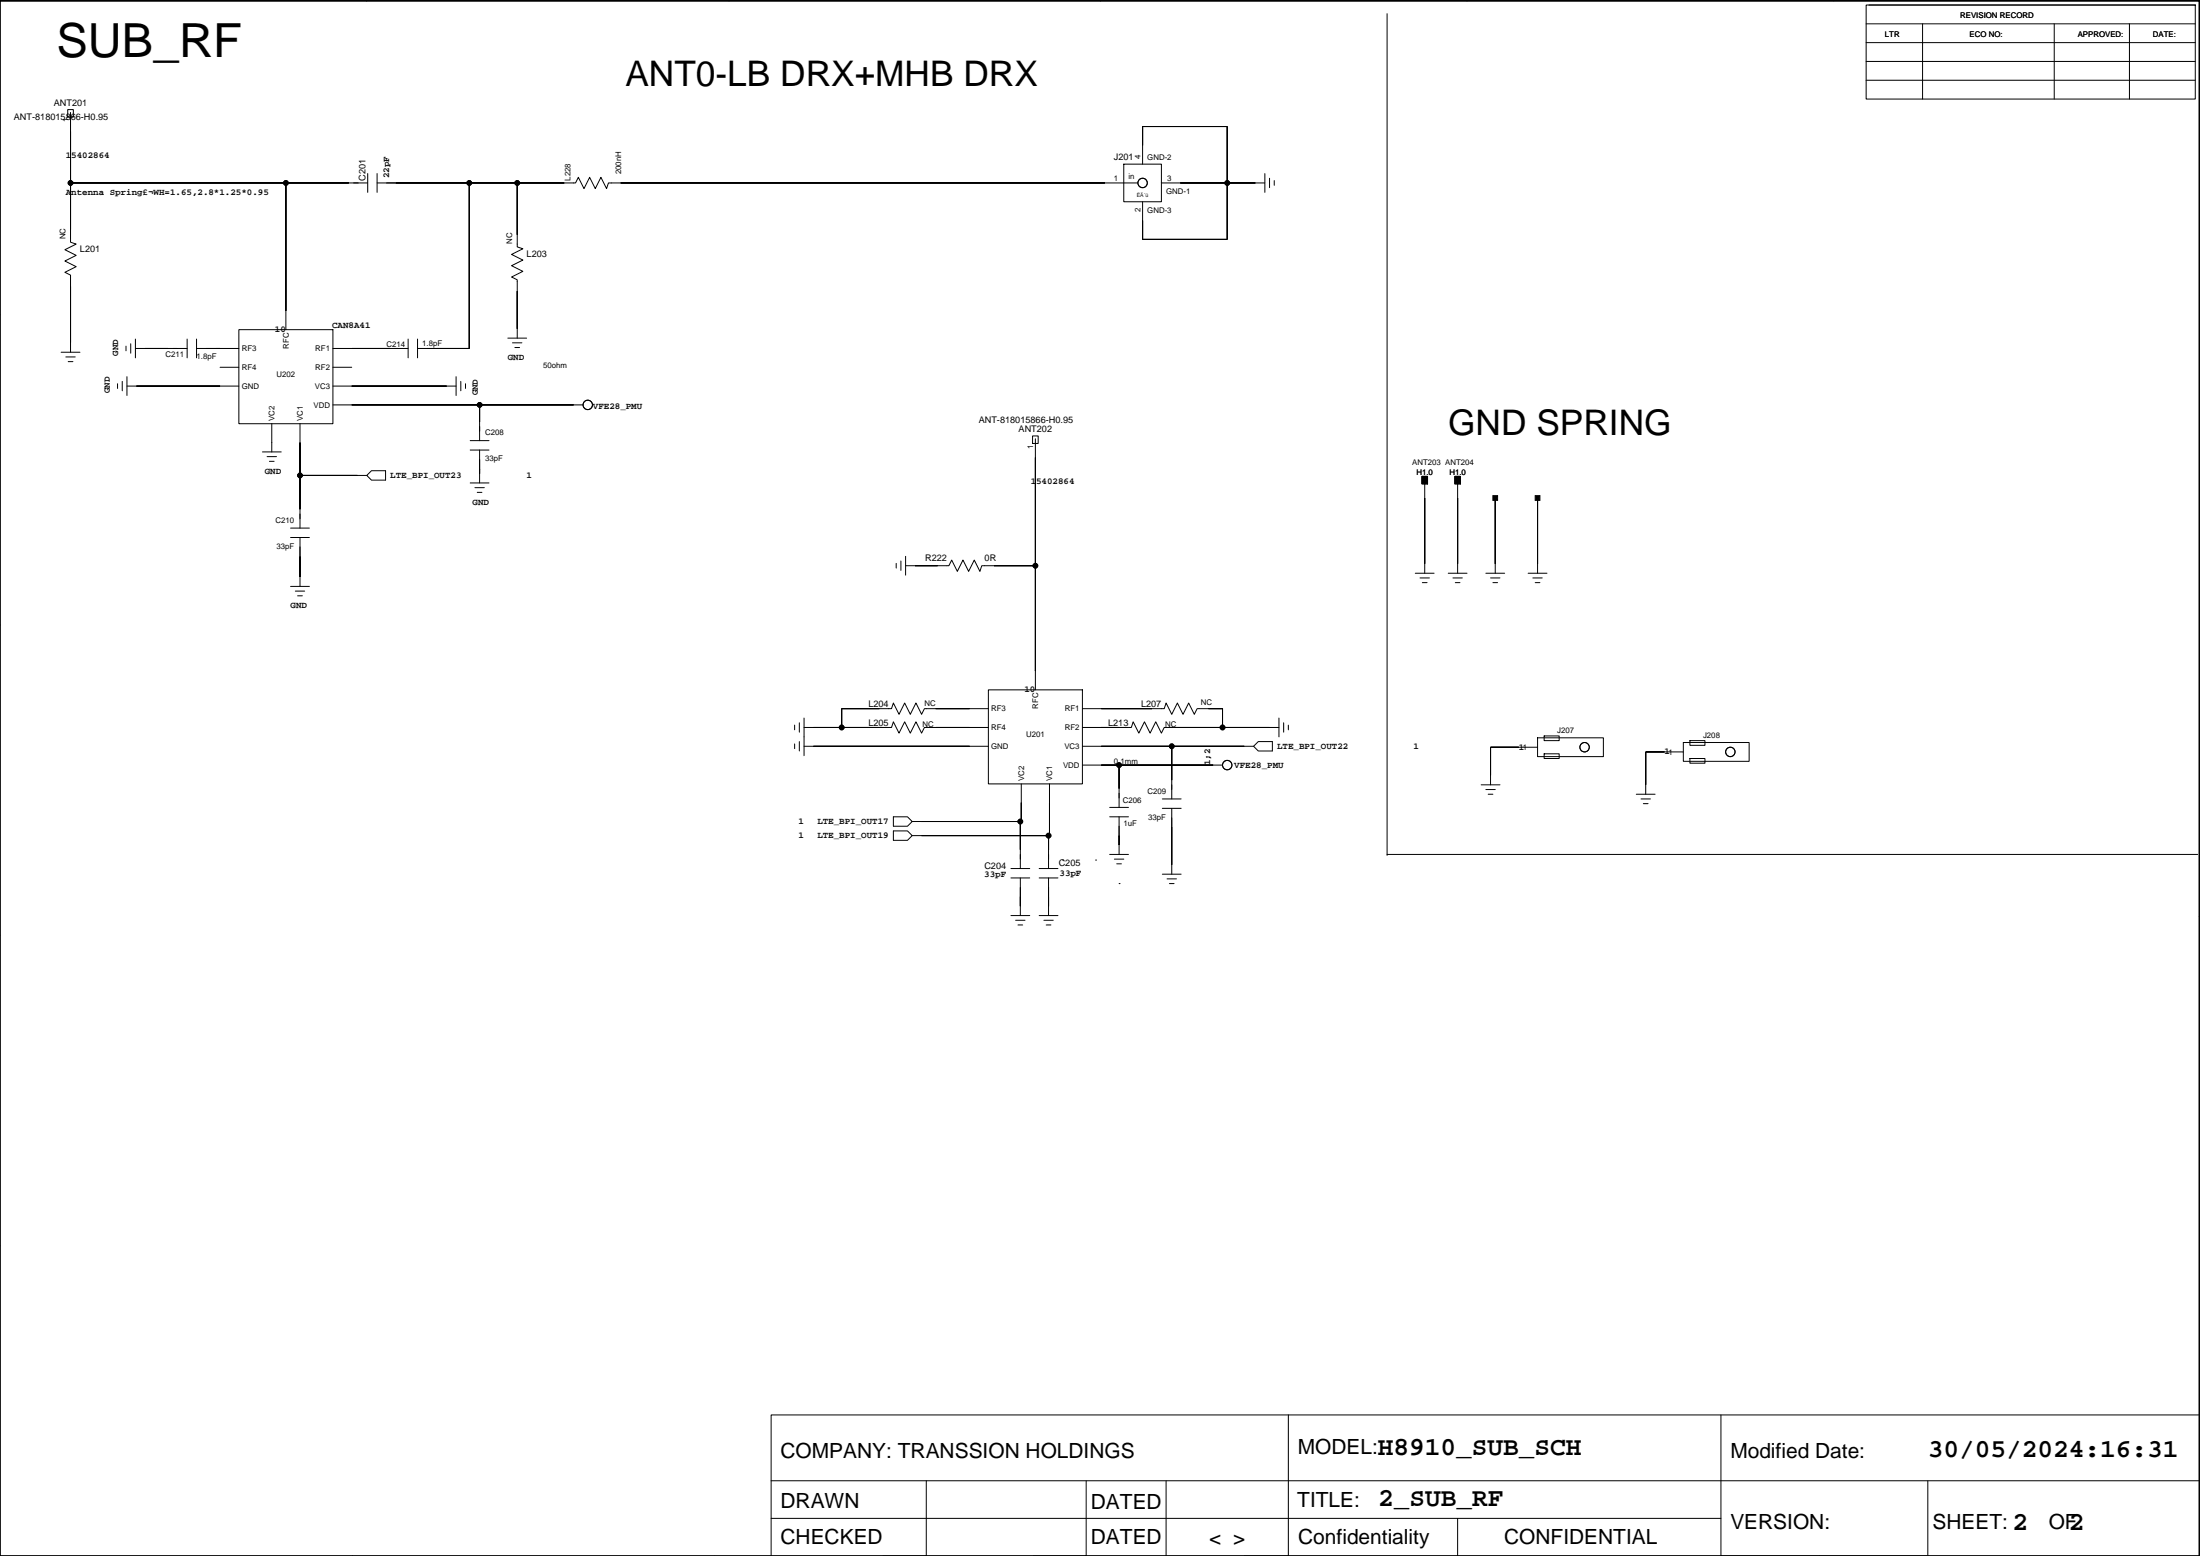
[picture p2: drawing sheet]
<svg xmlns="http://www.w3.org/2000/svg" width="594mm" height="420mm" viewBox="0 0 594 420" stroke-linecap="round" stroke-linejoin="round" font-family="sans-serif">
<g fill="none" stroke="#000" stroke-width=".27">
<path d="M99 0v.3M196.8 0v.3M297.1 0v.3M396.1 0v.3M495.2 0v.3M0 .1h594v420.1h-594zM0 .3h593.9v419.9h-593.9zM374.6 3.7v227.3M503.9 1.4h88.9v25.4h-88.9zM503.9 16.6h88.9M503.9 11.5h88.9M503.9 6.4h88.9"/>
<path d="M504.7 1.4h88.1M519.2 6.4v20.4M554.7 6.4v20.4M575 6.4v20.4M18.3 29.6h1.5v2h-1.5zM19 30.4v35l1.6 .5-3.1 1.5 3.1 1.6-3.1 1.5 3.1 1.5-3.1 1.5 1.5 .8v20.8M503.9 21.7h88.9M19 49.4h80.3M77.2 49.4v39.6M99.3 46.9v5M101.8 49.4h53.6l.8-1.5 1.5 3 1.5-3 1.5 3 1.6-3 1.5 3 .5-1.5h143M101.8 46.9v5"/>
<path d="M126.7 49.4v44.7h-13.9M139.7 49.4v17.3l1.5 .5-3.1 1.5 3.1 1.5-3.1 1.5 3.1 1.6-3.1 1.5 1.6 .8v15.7M303.5 44.3h10.1v10.2h-10.1zM308.5 44.3v-10.1h22.9v30.4h-22.9v-10.1M313.6 49.4h28M339 49.4h.1M341.6 46.9v5M342.8 48.1v2.6M344.1 48.8v1.2M593.9 79.9h.2M-.1 85h.1M16.5 95.1h5.1"/>
<path d="M17.8 96.4h2.5M18.4 97.7h1.3M19 92.6h.1M34 93.5v1.2M35.3 92.8v2.6M36.6 94.1h13.9M36.6 91.6v5M39.1 94.1h.1M50.5 91.6v5M53.1 94.1h11.4M53.1 91.6v5M59.4 99.2h5.1"/>
<path d="M64.5 89h25.4v25.4h-25.4zM89.9 94.1h20.3M89.9 99.2h5.1M110.2 91.6v5M112.8 91.6v5M137.1 91.3h5.1M138.4 92.6h2.5M139 93.8h1.3M139.7 88.8h.1M31.7 103.6v1.3M33 103v2.5M34.3 104.3h30.2"/>
<path d="M34.3 101.7v5.1M36.8 104.3h.1M73.4 119.5h.1M73.4 114.4v7.6M81 114.4v28.2M89.9 109.3h67.5M89.9 104.3h33.3M120.6 104.3h.1M123.2 101.7v5.1M124.4 103v2.5M125.7 103.6v1.3M127 119h5.1"/>
<path d="M129.5 109.3v9.7M154.9 109.3h.1M278.8 117.7h1.6v2h-1.6zM279.6 118.5v67.8M70.8 122h5.1M72.1 123.3h2.6M72.8 124.6h1.2M81 128.4h18M96.5 128.4h.1M99 128.4l1.3-1.3h3.8v2.5h-3.8zM127 121.5h5.1M127 130.4h5.1"/>
<path d="M128.2 131.7h2.6M128.9 132.9h1.2M129.5 127.9h.1M129.5 121.5v8.9M384 128.6h1.5v2.1h-1.5zM384.7 129.4v25.4M392.8 128.6h1.6v2.1h-1.6zM393.6 129.4v25.4M403.8 134.5v20.3M415.2 134.5v20.3M78.5 142.6h5M78.5 145.1h5"/>
<path d="M78.5 158.3h5M79.7 159.6h2.6M81 155.8h.1M81 145.1v13.2M242 152.1v1.3M243.3 151.5v2.5M244.5 152.8h11.7l.8-1.6 1.5 3.1 1.5-3.1 1.6 3.1 1.5-3.1 1.5 3.1 .5-1.5h14.5M244.5 150.2v5.1M247.1 152.8h.1M382.2 154.8h5.1M383.5 156.1h2.5M384.1 157.3h1.3"/>
<path d="M384.7 152.2h.1M391.1 154.8h5M392.3 156.1h2.6M393 157.3h1.2M393.6 152.2h.1M401.2 154.8h5.1M402.5 156.1h2.5M403.1 157.3h1.3M403.8 152.2h.1M412.7 154.8h5M413.9 156.1h2.6M414.6 157.3h1.2"/>
<path d="M415.2 152.2h.1M-.1 168.8h.1M80.4 160.9h1.2M593.9 163.7h.2M214.6 195.8v1.3M215.9 195.2v2.5M217.1 196.4h23.6l.5-1.5 1.6 3.1 1.5-3.1 1.5 3.1 1.5-3.1 1.6 3.1 .7-1.6h17.3M217.1 193.9v10.2M219.7 196.4h.1M266.9 191.4h-17.3l-.7 1.5-1.6-3.1-1.5 3.1-1.5-3.1-1.5 3.1-1.6-3.1-.5 1.6h-13.4v5M266.9 186.3h25.4v25.4h-25.4zM292.3 196.4h13.2l.5-1.5 1.5 3.1 1.5-3.1 1.6 3.1 1.5-3.1 1.5 3.1 .8-1.6h31"/>
<path d="M292.3 191.4h22.1l.5-1.6 1.5 3.1 1.5-3.1 1.6 3.1 1.5-3.1 1.5 3.1 .8-1.5h6.8v5M342.8 196.4h.1M345.4 193.9v5.1M346.6 195.2v2.5M347.9 195.8v1.3M415.2 199.2h17.8v5.1h-17.8zM417 198.7h4v1.3h-4zM456.3 200h4.1v1.3h-4.1zM214.6 200.9v1.2M215.9 200.2v2.6M217.1 201.5h49.8M219.7 201.5h.1"/>
<path d="M275.8 211.7v10.1h-29.5M283.4 211.7v13.9h-37.1M292.3 206.6h37.8M292.3 201.5h46.2M299.7 218h5M302.2 206.6v11.4M313.9 215.7h5.1M313.9 218.3h5.1M316.4 201.5v14.2M316.4 218.3v17.8M327.6 206.6h.1M336 201.5h.1"/>
<path d="M338.5 201.5l1.3-1.3h3.8v2.6h-3.8zM400 211.9h5M401.2 213.2h2.6M401.9 214.5h1.2M402.5 209.4h.1M415.2 201.8h-12.7v10.1M417 203.5h4v1.3h-4zM441.9 214.5h5M443.1 215.7h2.6M443.8 217h1.2M444.4 211.9h.1M454.6 200.5h17.7v5.1h-17.7z"/>
<path d="M454.6 203h-10.2v11.5M456.3 204.8h4.1v1.3h-4.1zM241.2 220.6h3.9l1.2 1.2-1.2 1.3h-3.9zM241.2 224.4h3.9l1.2 1.2-1.2 1.3h-3.9zM248.9 221.8h.1M248.9 225.6h.1M273 234.5h5.1M273 237.1h5.1M275.5 221.8v12.7M275.5 237.1v10.1M280.6 234.5h5.1M280.6 237.1h5.1"/>
<path d="M283.1 225.6v8.9M283.1 237.1v10.1M287 232.2h.1M295.8 232.2h.1M299.7 230.7h5M299.7 220.6h5M300.9 232h2.6M301.6 233.3h1.2M302.2 228.2h.1M302.2 238.6h.1M302.2 220.6v10.1M313.9 236.1h5.1"/>
<path d="M315.1 237.3h2.6M315.8 238.6h1.2M316.4 233.5h.1M374.6 230.7h218.9M-.1 252.6h.1M273 247.2h5.1M274.3 248.5h2.5M274.9 249.8h1.3M275.5 244.7h.1M280.6 247.2h5.1M281.9 248.5h2.5M282.5 249.8h1.3"/>
<path d="M283.1 244.7h.1M593.9 247.5h.2M-.1 336.4h.1M593.9 331.3h.2M208.2 399.8h385.7M250.1 399.8v20.4h-11.6M293.3 399.8v20.4h-14.2M314.9 399.8v20.4M347.9 382.1v38.1h-11.9M464.7 382.1v38.1h55.6M520.6 399.8v20.4M593.9 382.1h-385.7v38.1"/>
<path d="M208.2 410h256.5M393.6 410v10.2M95.2 420.2h.1M193 420.2h.1M293.3 420.2h.1M491.4 420.2h.1"/>
<circle cx="19" cy="49.4" r=".63"/>
<circle cx="77.2" cy="49.4" r=".63"/>
<circle cx="126.7" cy="49.4" r=".63"/>
<circle cx="139.7" cy="49.4" r=".63"/>
<circle cx="308.5" cy="49.4" r="1.27"/>
<circle cx="331.4" cy="49.4" r=".63"/>
<circle cx="129.5" cy="109.3" r=".63"/>
<circle cx="158.7" cy="109.3" r="1.27"/>
<circle cx="81" cy="128.4" r=".63"/>
<circle cx="279.6" cy="152.8" r=".63"/>
<circle cx="227.3" cy="196.4" r=".63"/>
<circle cx="330.1" cy="196.4" r=".63"/>
<circle cx="302.2" cy="206.6" r=".63"/>
<circle cx="316.4" cy="201.5" r=".63"/>
<circle cx="331.4" cy="206.6" r="1.27"/>
<circle cx="427.9" cy="201.8" r="1.27"/>
<circle cx="467.3" cy="203" r="1.27"/>
<circle cx="275.5" cy="221.8" r=".63"/>
<circle cx="283.1" cy="225.6" r=".63"/>
</g>
<g fill="#000" stroke="#000" stroke-width=".27">
<path d="M19 35.4v14z" fill-rule="evenodd"/>
<path d="M308.5 34.2v5z" fill-rule="evenodd"/>
<path d="M331.4 34.2v15.2z" fill-rule="evenodd"/>
<path d="M308.5 34.2h22.9z" fill-rule="evenodd"/>
<path d="M19 49.4v12.7z" fill-rule="evenodd"/>
<path d="M77.2 49.4v34.5z" fill-rule="evenodd"/>
<path d="M19 49.4h58.2z" fill-rule="evenodd"/>
<path d="M77.2 49.4h17z" fill-rule="evenodd"/>
<path d="M126.7 49.4v44.7z" fill-rule="evenodd"/>
<path d="M106.9 49.4h19.8z" fill-rule="evenodd"/>
<path d="M139.7 49.4v14z" fill-rule="evenodd"/>
<path d="M126.7 49.4h13z" fill-rule="evenodd"/>
<path d="M139.7 49.4h12.7z" fill-rule="evenodd"/>
<path d="M167.6 49.4h130.8z" fill-rule="evenodd"/>
<path d="M308.5 59.6v5z" fill-rule="evenodd"/>
<path d="M331.4 49.4v15.2z" fill-rule="evenodd"/>
<path d="M318.7 49.4h12.7z" fill-rule="evenodd"/>
<path d="M331.4 49.4h7.6z" fill-rule="evenodd"/>
<path d="M19 77.3v15.3z" fill-rule="evenodd"/>
<path d="M139.7 78.6v10.2z" fill-rule="evenodd"/>
<path d="M308.5 64.6h22.9z" fill-rule="evenodd"/>
<path d="M39.1 94.1h6.4z" fill-rule="evenodd"/>
<path d="M58.2 94.1h1.2z" fill-rule="evenodd"/>
<path d="M95 94.1h10.1z" fill-rule="evenodd"/>
<path d="M117.8 94.1h8.9z" fill-rule="evenodd"/>
<path d="M36.8 104.3h22.6z" fill-rule="evenodd"/>
<path d="M81 119.5v8.9z" fill-rule="evenodd"/>
<path d="M95 104.3h25.6z" fill-rule="evenodd"/>
<path d="M95 109.3h34.5z" fill-rule="evenodd"/>
<path d="M129.5 109.3v4.6z" fill-rule="evenodd"/>
<path d="M129.5 109.3h25.4z" fill-rule="evenodd"/>
<path d="M81 128.4v9.1z" fill-rule="evenodd"/>
<path d="M81 128.4h15.5z" fill-rule="evenodd"/>
<path d="M129.5 126.6v1.3z" fill-rule="evenodd"/>
<path d="M279.6 123.6v29.2z" fill-rule="evenodd"/>
<path d="M384.7 134.5v17.7z" fill-rule="evenodd"/>
<path d="M384 128.6h1.5v2.1h-1.5z" fill-rule="evenodd"/>
<path d="M393.6 134.5v17.7z" fill-rule="evenodd"/>
<path d="M392.8 128.6h1.6v2.1h-1.6z" fill-rule="evenodd"/>
<path d="M403.1 133.8h1.3v1.3h-1.3z" fill-rule="evenodd"/>
<path d="M403.8 134.5v17.7z" fill-rule="evenodd"/>
<path d="M414.6 133.8h1.2v1.3h-1.2z" fill-rule="evenodd"/>
<path d="M415.2 134.5v17.7z" fill-rule="evenodd"/>
<path d="M81 150.2v5.6z" fill-rule="evenodd"/>
<path d="M247.1 152.8h6.1z" fill-rule="evenodd"/>
<path d="M268.4 152.8h11.2z" fill-rule="evenodd"/>
<path d="M279.6 152.8v28.4z" fill-rule="evenodd"/>
<path d="M227.3 191.4v5z" fill-rule="evenodd"/>
<path d="M219.7 196.4h7.6z" fill-rule="evenodd"/>
<path d="M227.3 196.4h10.1z" fill-rule="evenodd"/>
<path d="M227.3 191.4h10.1z" fill-rule="evenodd"/>
<path d="M252.7 191.4h9.1z" fill-rule="evenodd"/>
<path d="M252.7 196.4h9.1z" fill-rule="evenodd"/>
<path d="M297.4 196.4h4.8z" fill-rule="evenodd"/>
<path d="M297.4 191.4h13.7z" fill-rule="evenodd"/>
<path d="M326.3 191.4h3.8z" fill-rule="evenodd"/>
<path d="M330.1 191.4v5z" fill-rule="evenodd"/>
<path d="M317.4 196.4h12.7z" fill-rule="evenodd"/>
<path d="M330.1 196.4h12.7z" fill-rule="evenodd"/>
<path d="M219.7 201.5h42.1z" fill-rule="evenodd"/>
<path d="M275.8 216.8v5z" fill-rule="evenodd"/>
<path d="M283.4 216.8v8.8z" fill-rule="evenodd"/>
<path d="M297.4 206.6h4.8z" fill-rule="evenodd"/>
<path d="M302.2 206.6v6.3z" fill-rule="evenodd"/>
<path d="M297.4 201.5h19z" fill-rule="evenodd"/>
<path d="M316.4 201.5v9.2z" fill-rule="evenodd"/>
<path d="M302.2 206.6h25.4z" fill-rule="evenodd"/>
<path d="M316.4 201.5h19.6z" fill-rule="evenodd"/>
<path d="M402.5 201.8v7.6z" fill-rule="evenodd"/>
<path d="M402.5 201.8h7.6z" fill-rule="evenodd"/>
<path d="M444.4 203v8.9z" fill-rule="evenodd"/>
<path d="M444.4 203h5.1z" fill-rule="evenodd"/>
<path d="M275.5 221.8v7.6z" fill-rule="evenodd"/>
<path d="M248.9 221.8h26.6z" fill-rule="evenodd"/>
<path d="M275.5 221.8h.3z" fill-rule="evenodd"/>
<path d="M248.9 225.6h34.2z" fill-rule="evenodd"/>
<path d="M283.1 225.6v3.8z" fill-rule="evenodd"/>
<path d="M283.1 225.6h.3z" fill-rule="evenodd"/>
<path d="M302.2 225.6v2.6z" fill-rule="evenodd"/>
<path d="M316.4 223.4v10.1z" fill-rule="evenodd"/>
<path d="M275.5 242.1v2.6z" fill-rule="evenodd"/>
<path d="M283.1 242.1v2.6z" fill-rule="evenodd"/>
<circle cx="19" cy="49.4" r=".63"/>
<circle cx="77.2" cy="49.4" r=".63"/>
<circle cx="126.7" cy="49.4" r=".63"/>
<circle cx="139.7" cy="49.4" r=".63"/>
<circle cx="331.4" cy="49.4" r=".63"/>
<circle cx="129.5" cy="109.3" r=".63"/>
<circle cx="81" cy="128.4" r=".63"/>
<circle cx="279.6" cy="152.8" r=".63"/>
<circle cx="227.3" cy="196.4" r=".63"/>
<circle cx="330.1" cy="196.4" r=".63"/>
<circle cx="302.2" cy="206.6" r=".63"/>
<circle cx="316.4" cy="201.5" r=".63"/>
<circle cx="275.5" cy="221.8" r=".63"/>
<circle cx="283.1" cy="225.6" r=".63"/>
</g>
<text font-size="12.7" x="15.2" y="15.4">SUB_RF</text>
<g font-size="9.5">
<text x="168.9" y="23.3">ANT0-LB DRX+MHB DRX</text>
<text x="391.1" y="117.5">GND SPRING</text>
</g>
<g font-size="7.1">
<text x="372" y="392.9">H8910_SUB_SCH</text>
<text x="520.6" y="393.5">30/05/2024:16:31</text>
<text x="372.2" y="406.8">2_SUB_RF</text>
<text x="543.4" y="413.3">2</text>
<text x="558.7" y="413.3">2</text>
</g>
<g font-size="5.6">
<text x="210.8" y="393.8">COMPANY: TRANSSION HOLDINGS</text>
<text x="350.4" y="392.5">MODEL:</text>
<text x="467.3" y="393.8">Modified Date:</text>
<text x="210.8" y="407.2">DRAWN</text>
<text x="294.6" y="407.3">DATED</text>
<text x="350.3" y="406.8">TITLE:</text>
<text x="467.3" y="412.8">VERSION:</text>
<text x="521.9" y="412.8">SHEET:</text>
<text x="553.2" y="412.8">OF</text>
<text x="210.8" y="416.9">CHECKED</text>
<text x="294.6" y="417">DATED</text>
<text x="326.5" y="417.1">&lt; &gt;</text>
<text x="350.6" y="416.9">Confidentiality</text>
<text x="406.2" y="416.9">CONFIDENTIAL</text>
</g>
<g font-size="3.5">
<text x="50.8" y="-1">6</text>
<text x="250" y="-1">4</text>
<text x="552.6" y="-.9">1</text>
</g>
<g font-size="2.5">
<text x="14.5" y="28.6">ANT201</text>
<text x="3.7" y="32.5">ANT-818015866-H0.95</text>
<text x="17.8" y="42.6">15402864</text>
<text x="300.8" y="43.1">J201</text>
<text x="17.8" y="52.8">Antenna Spring£¬WH=1.65,2.8*1.25*0.95</text>
<text x="98.7" y="48.9" transform="rotate(-90 98.7 48.9)">C201</text>
<text x="105.1" y="48.1" transform="rotate(-90 105.1 48.1)">22pF</text>
<text x="21.6" y="68">L201</text>
<text x="142.2" y="69.3">L203</text>
<text x="74.2" y="89.7">10</text>
<text x="89.7" y="88.6">CAN8A41</text>
<text x="31.9" y="96" transform="rotate(-90 31.9 96)">GND</text>
<text x="137.1" y="97.2">GND</text>
<text x="29.6" y="106.2" transform="rotate(-90 29.6 106.2)">GND</text>
<text x="129" y="106.8" transform="rotate(-90 129 106.8)">GND</text>
<text x="160.1" y="110.4">VFE28_PMU</text>
<text x="264.3" y="114.2">ANT-818015866-H0.95</text>
<text x="275.1" y="116.7">ANT202</text>
<text x="71.5" y="127.9">GND</text>
<text x="105.4" y="129.1">LTE_BPI_OUT23</text>
<text x="142.2" y="129.1">1</text>
<text x="278.3" y="130.7">15402864</text>
<text x="127.6" y="136.3">GND</text>
<text x="249.8" y="151.6">R222</text>
<text x="265.9" y="151.6">0R</text>
<text x="78.5" y="164.3">GND</text>
<text x="234.5" y="190.9">L204</text>
<text x="276.6" y="187">10</text>
<text x="308.1" y="190.9">L207</text>
<text x="234.5" y="196">L205</text>
<text x="299.2" y="196">L213</text>
<text x="344.9" y="202.2">LTE_BPI_OUT22</text>
<text x="381.7" y="202.2">1</text>
<text x="410.1" y="202.5">1</text>
<text x="449.5" y="203.7">1</text>
<text x="326.7" y="206.6" transform="rotate(-90 326.7 206.6)">1;2</text>
<text x="333.3" y="207.4">VFE28_PMU</text>
<text x="215.6" y="222.5">1</text>
<text x="215.6" y="226.3">1</text>
<text x="220.7" y="222.5">LTE_BPI_OUT17</text>
<text x="220.7" y="226.3">LTE_BPI_OUT19</text>
<text x="285.9" y="233.8">C205</text>
<text x="265.8" y="236.8">33pF</text>
<text x="265.8" y="234.6">C204</text>
<text x="286.1" y="236.5">33pF</text>
</g>
<g font-size="2.1">
<text x="529.3" y="4.8">REVISION RECORD</text>
<text x="509" y="9.9">LTR</text>
<text x="531.9" y="9.9">ECO NO:</text>
<text x="561.1" y="9.9">APPROVED:</text>
<text x="581.4" y="9.9">DATE:</text>
<text x="18.5" y="33.1" transform="rotate(-90 18.5 33.1)">1</text>
<text x="167.8" y="47.1" transform="rotate(-90 167.8 47.1)">200nH</text>
<text x="307.9" y="42.8" transform="rotate(-90 307.9 42.8)">4</text>
<text x="309.8" y="43.1">GND-2</text>
<text x="154.1" y="48.8" transform="rotate(-90 154.1 48.8)">L228</text>
<text x="300.8" y="49">1</text>
<text x="304.7" y="48.2">in</text>
<text x="314.9" y="52.5">GND-1</text>
<text x="315.1" y="49">3</text>
<text x="307.9" y="57.2" transform="rotate(-90 307.9 57.2)">2</text>
<text x="309.8" y="57.6">GND-3</text>
<text x="17.7" y="64.6" transform="rotate(-90 17.7 64.6)">NC</text>
<text x="138.3" y="65.9" transform="rotate(-90 138.3 65.9)">NC</text>
<text x="65.3" y="94.9">RF3</text>
<text x="78" y="94.1" transform="rotate(-90 78 94.1)">RFC</text>
<text x="85.1" y="94.9">RF1</text>
<text x="104.4" y="93.6">C214</text>
<text x="114" y="93.5">1.8pF</text>
<text x="44.7" y="96.4">C211</text>
<text x="53.1" y="97">1.8pF</text>
<text x="65.3" y="99.9">RF4</text>
<text x="74.7" y="101.8">U202</text>
<text x="85.1" y="99.9">RF2</text>
<text x="146.7" y="99.5">50ohm</text>
<text x="65.3" y="105">GND</text>
<text x="85" y="105">VC3</text>
<text x="74.1" y="113.7" transform="rotate(-90 74.1 113.7)">VC2</text>
<text x="81.8" y="113.7" transform="rotate(-90 81.8 113.7)">VC1</text>
<text x="84.7" y="110.1">VDD</text>
<text x="131" y="117.5">C208</text>
<text x="131" y="124.6">33pF</text>
<text x="279" y="121.2" transform="rotate(-90 279 121.2)">1</text>
<text x="381.3" y="125.7">ANT203 ANT204</text>
<text x="382.5" y="128.2">H1.0</text>
<text x="391.4" y="128.2">H1.0</text>
<text x="74.4" y="141.2">C210</text>
<text x="74.7" y="148.2">33pF</text>
<text x="249.6" y="190.6">NC</text>
<text x="280.4" y="191.4" transform="rotate(-90 280.4 191.4)">RFC</text>
<text x="324.3" y="190.4">NC</text>
<text x="249.1" y="196.2">NC</text>
<text x="267.7" y="197.2">RF4</text>
<text x="267.7" y="192.1">RF3</text>
<text x="287.5" y="192.1">RF1</text>
<text x="287.5" y="197.2">RF2</text>
<text x="314.6" y="196.2">NC</text>
<text x="267.7" y="202.3">GND</text>
<text x="277.1" y="199.1">U201</text>
<text x="287.4" y="202.3">VC3</text>
<text x="411.2" y="202.6">1</text>
<text x="420.5" y="198">J207</text>
<text x="450.6" y="203.9">1</text>
<text x="459.9" y="199.3">J208</text>
<text x="287.1" y="207.4">VDD</text>
<text x="300.8" y="206.2">0.1mm</text>
<text x="276.5" y="210.9" transform="rotate(-90 276.5 210.9)">VC2</text>
<text x="284.2" y="210.9" transform="rotate(-90 284.2 210.9)">VC1</text>
<text x="309.8" y="214.3">C209</text>
<text x="303.2" y="216.8">C206</text>
<text x="310.1" y="221.4">33pF</text>
<text x="303.4" y="223.1">1uF</text>
</g>
<text font-size="1.4" x="307" y="53.3">ËÄ´ú</text>
</svg>
